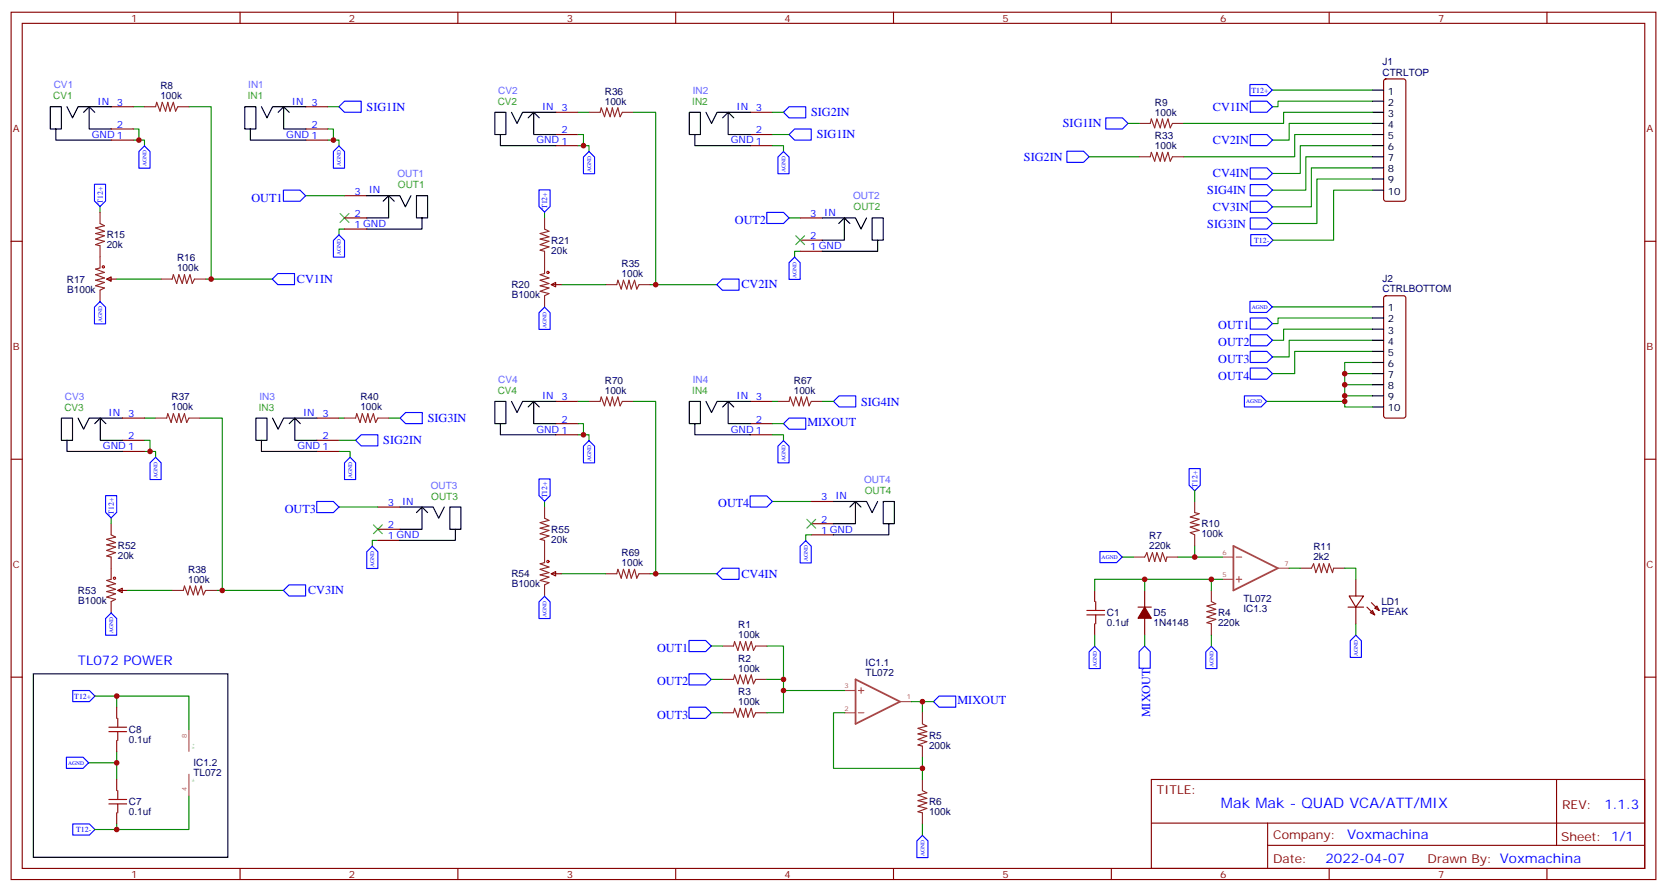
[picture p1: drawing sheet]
<svg xmlns="http://www.w3.org/2000/svg" width="529mm" height="283mm" viewBox="0 0 529 283" stroke-linecap="round" stroke-linejoin="round" font-family="sans-serif">
<g fill="none" stroke="#870000" stroke-width=".35">
<path d="M3.5 3.9h522.1v275.1h-522.1zM7.1 7.4h515v268.1h-515zM76.2 3.9v3.5M145.3 3.9v3.5M214.5 3.9v3.5M283.6 3.9v3.5M352.8 3.9v3.5M421.9 3.9v3.5M491.1 3.9v3.5M35.3 33.9h7M97 33.9h7.1M176.4 35.6h7"/>
<path d="M238.1 35.6h7.1M439.4 25.3l.5-.3h5.7l.5 .3 .2 .5v37.3l-.3 .5-.4 .3h-5.7l-.5-.3-.2-.5v-37.3zM35.3 44.5h7M35.3 40.9h7M97 44.5h7.1M97 40.9h7.1M176.4 46.2h7M176.4 42.7h7M238.1 46.2h7.1M238.1 42.7h7.1M3.5 76.6h3.6M109.4 69.1h7"/>
<path d="M109.4 72.7h7M109.4 62.1h7M254 79.7h7.1M254 76.2h7.1M254 69.1h7.1M522.1 76.6h3.5M33.9 88.5l1.4-.7v1.5zM33.9 88.5h3.1M175 90.3l1.4-.7v1.4zM175 90.3h3.2M439.4 94l.5-.2h5.7l.5 .2 .2 .5v37.4l-.3 .5-.4 .2h-5.7l-.5-.2-.2-.5v-37.4zM38.8 139.7h7.1"/>
<path d="M38.8 132.6h7.1M100.5 139.7h7.1M100.5 132.6h7.1M176.4 137.9h7M176.4 134.4h7M176.4 127.4h7M238.1 137.9h7.1M238.1 134.4h7.1M238.1 127.4h7.1M3.5 145.7h3.6M38.8 143.2h7.1M100.5 143.2h7.1"/>
<path d="M257.5 159.1h7.1M522.1 145.7h3.5M119.9 171.5h7.1M119.9 167.9h7.1M119.9 160.9h7.1M257.5 169.7h7.1M257.5 166.2h7.1M37.4 187.3l1.4-.7v1.4zM37.4 187.3h3.2M175 182l1.4-.7v1.4zM175 182h3.2M347.5 187.3v3.6"/>
<path d="M347.5 197.9v3.5M361.2 192.6h4.3M363.4 187.3v5.3M363.4 196.1v5.3M427.9 192.6h5M428.3 189.1h4.6l-2.5 3.5zM430.4 183.8v5.3M430.4 192.6v5.3M433.9 192.6l2.5 2.5M435 194.4l.7-.7 .7 1.4zM435.3 191.2l2.5 2.5M436.4 193l.7-.7 .7 1.4z"/>
<path d="M3.5 214.8h3.6M522.1 214.8h3.5M37 224.4v3.5M37 234.9v3.6M37 247.3v3.5M37 257.9v3.5M365.5 247.3h156.6v28.2h-156.6zM494.1 247.3v20.9M76.2 275.5v3.5M145.3 275.5v3.5M214.5 275.5v3.5M283.6 275.5v3.5"/>
<path d="M352.8 275.5v3.5M365.5 261.1h156.5M402.4 268.2h119.6M402.4 261.1v14.2M421.9 275.5v3.5M491.1 275.5v3.5"/>
</g>
<g fill="none" stroke="#8c2424" stroke-width=".35">
<path d="M45.9 33.9h3.5l.3-1.4 1.1 2.8 .7-2.8 1.1 2.8 .7-2.8 .7 2.8 1-2.8 .7 2.8 .7-1.4h3.6M187 35.6h3.5l.3-1.4 1.1 2.8 .7-2.8 1.1 2.8 .7-2.8 .7 2.8 1-2.8 .7 2.8 .8-1.4h3.5M361.6 39.2h3.5l.4-1.5 1 2.9 .7-2.9 1.1 2.9 .7-2.9 .7 2.9 1.1-2.9 .7 2.9 .7-1.4h3.5M361.6 49.7h3.5l.4-1.4 1 2.9 .7-2.9 1.1 2.9 .7-2.9 .7 2.9 1.1-2.9 .7 2.9 .7-1.5h3.5M31.7 67.4v3.5l1.5 .7-2.9 .7 2.9 1.1-2.9 .7 2.9 .7-2.9 1.1 2.9 .7-2.9 1 1.4 .4v7l-1.4 .4 2.9 1-2.9 .7 2.9 1.1-2.9 .7 2.9 .7-2.9 1.1 2.9 .7-1.5 .7v3.5M172.9 69.1v3.6l1.4 .7-2.9 .7 2.9 1-2.9 .8 2.9 .7-2.9 1 2.9 .7-2.9 1.1 1.5 .3v7.1l-1.5 .3 2.9 1.1-2.9 .7 2.9 1.1-2.9 .7 2.9 .7-2.9 1 2.9 .7-1.4 .7v3.6M51.2 88.5h3.5l.3-1.4 1.1 2.9 .7-2.9 1.1 2.9 .7-2.9 .7 2.9 1-2.9 .7 2.9 .7-1.5h3.6M192.3 90.3h3.5l.3-1.4 1.1 2.8 .7-2.8 1.1 2.8 .7-2.8 .7 2.8 1-2.8 .7 2.8 .7-1.4h3.6M49.4 132.6h3.5l.4-1.4 1 2.9 .7-2.9 1.1 2.9 .7-2.9 .7 2.9 1.1-2.9 .7 2.9 .7-1.5h3.5M109.4 132.6h3.5M112.9 132.6l.3-1.4 1.1 2.9 .7-2.9 1.1 2.9 .7-2.9 .7 2.9 1-2.9 .7 2.9 .7-1.5h3.6M187 127.4h3.5l.3-1.5 1.1 2.9 .7-2.9 1.1 2.9 .7-2.9 .7 2.9 1-2.9 .7 2.9 .8-1.4h3.5"/>
<path d="M246.9 127.4h3.6l.3-1.5 1.1 2.9 .7-2.9 1 2.9 .7-2.9 .8 2.9 1-2.9 .7 2.9 .7-1.4h3.6M379.2 159.1v3.5l1.4 .4-2.8 1 2.8 .7-2.8 1.1 2.8 .7-2.8 .7 2.8 1.1-2.8 .7 1.4 .7v3.5M35.3 166.2v3.5l1.4 .7-2.8 .7 2.8 1.1-2.8 .7 2.8 .7-2.8 1 2.8 .7-2.8 1.1 1.4 .3v7.1l-1.4 .4 2.8 1-2.8 .7 2.8 1.1-2.8 .7 2.8 .7-2.8 1 2.8 .7-1.4 .8v3.5M172.9 160.9v3.5l1.4 .7-2.9 .7 2.9 1.1-2.9 .7 2.9 .7-2.9 1 2.9 .7-2.9 1.1 1.5 .4v7l-1.5 .4 2.9 1-2.9 .7 2.9 1.1-2.9 .7 2.9 .7-2.9 1.1 2.9 .7-1.4 .7v3.5M359.8 176.7h3.6l.7-1.4 .7 2.9 1-2.9 .7 2.9 .7-2.9 1.1 2.9 .7-2.9 1.1 2.9 .3-1.5h3.5M54.7 187.3h3.5l.4-1.4 1 2.8 .7-2.8 1.1 2.8 .7-2.8 .7 2.8 1-2.8 .8 2.8 .7-1.4h3.5M192.3 182h3.5l.3-1.4 1.1 2.8 .7-2.8 1.1 2.8 .7-2.8 .7 2.8 1-2.8 .7 2.8 .7-1.4h3.6M384.5 187.3v3.6l1.4 .7-2.8 .7 2.8 1-2.8 .7 2.8 .7-2.8 1.1 2.8 .7-2.8 1.1 1.4 .3v3.5M412.7 180.3h3.6M416.3 180.3l.7-1.4 .7 2.8 1.1-2.8 .7 2.8 .7-2.8 1 2.8 .7-2.8 1.1 2.8 .3-1.4h3.6M229.3 205h3.5l.4-1.4 1 2.8 .7-2.8 1.1 2.8 .7-2.8 .7 2.8 1.1-2.8 .7 2.8 .7-1.4h3.5M229.3 215.5h3.5l.4-1.4 1 2.9 .7-2.9 1.1 2.9 .7-2.9 .7 2.9 1.1-2.9 .7 2.9 .7-1.5h3.5"/>
<path d="M229.3 226.1h3.5l.4-1.4 1 2.8 .7-2.8 1.1 2.8 .7-2.8 .7 2.8 1.1-2.8 .7 2.8 .7-1.4h3.5M292.8 226.1v3.6l1.4 .7-2.8 .7 2.8 1-2.8 .7 2.8 .7-2.8 1.1 2.8 .7-2.8 1.1 1.4 .3v3.5M292.8 247.3v3.5l1.4 .7-2.8 .7 2.8 1.1-2.8 .7 2.8 .7-2.8 1.1 2.8 .7-2.8 1 1.4 .4v3.5"/>
</g>
<g fill="none" stroke="#008700" stroke-width=".35">
<path d="M42.3 33.9h3.6M60 33.9h7v54.6h19.4M104.1 33.9h3.5M183.4 35.6h3.6M201.1 35.6h7v54.7h19.4M245.2 35.6h3.5M358.1 39.2h3.5M403.9 28.6h31.8M435.7 39.2h-26.5v5.3h-5.3M435.7 32.1h-30v1.8h-1.8M435.7 35.6h-28.2v3.6h-31.8M42.3 40.9h1.8v3.6"/>
<path d="M42.3 44.5h3.6v1.7M104.1 40.9h1.7v3.6M104.1 44.5h3.5v1.7M183.4 46.2h3.6v1.8M183.4 42.7h1.8v3.5M245.2 46.2h3.5v1.8M245.2 42.7h5.3M345.7 49.7h15.9M435.7 56.8h-17.7v14.1h-14.1M435.7 53.3h-19.4v12.3h-12.4M435.7 49.7h-21.2v10.6h-10.6M435.7 46.2h-23v8.8h-8.8"/>
<path d="M435.7 42.7h-24.7v7h-35.3M31.7 65.6v1.8M97 62.1h12.4M109.4 72.7h-1.8v1.7M172.9 67.4v1.7M250.5 69.1h3.5M254 79.7h-1.8v1.8M435.7 60.3h-12.4v15.9h-19.4M37 88.5h14.2M65.3 88.5h1.7M178.2 90.3h14.1M206.4 90.3h1.7"/>
<path d="M403.9 97.4h31.8M426.9 118.5h8.8M435.7 115h-8.8v12.4h-24.7M435.7 111.5h-24.7v7h-7.1M435.7 108h-26.5v5.2h-5.3M435.7 104.4h-28.2v3.6h-3.6M435.7 100.9h-30v1.8h-1.8M45.9 139.7h1.7v3.5M45.9 132.6h3.5M63.5 132.6h7.1v54.7h19.4M107.6 132.6h1.8M107.6 139.7h5.3"/>
<path d="M123.5 132.6h3.5M183.4 137.9h3.6v1.8M183.4 134.4h1.8v3.5M183.4 127.4h3.6M201.1 127.4h7v54.6h19.4M245.2 137.9h3.5v1.8M245.2 127.4h1.7M245.2 134.4h3.5M261.1 127.4h3.5M426.9 127.4v1.7h8.8M426.9 125.6h8.8M426.9 122.1h8.8"/>
<path d="M45.9 143.2h3.5v1.8M107.6 143.2h3.5v1.8M172.9 159.1v1.8M245.2 159.1h12.3M379.2 155.6v3.5M35.3 164.4v1.8M107.6 160.9h12.3M119.9 171.5h-1.7v1.7M257.5 169.7h-1.7v1.8M356.3 176.7h3.5M379.2 173.2v3.5h-5.3M379.2 176.7h8.9"/>
<path d="M40.6 187.3h14.1M68.8 187.3h1.8M178.2 182h14.1M206.4 182h1.7M363.4 183.8h-15.9v3.5M384.5 183.8h-21.1v3.5M388.1 183.8h-3.6v3.5M409.2 180.3h3.5M426.9 180.3h3.5v3.5M430.4 197.9v3.5M225.8 205h3.5M225.8 215.5h3.5"/>
<path d="M243.4 205h5.3v21.1h-5.3M243.4 215.5h5.3M248.7 219.1h19.4M347.5 201.4v3.6M363.4 201.4v3.6M384.5 201.4v3.6M30 220.8h7M37 238.5v3.5h-8.8M37 224.4v-3.6h23v10.6M225.8 226.1h3.5M268.1 226.1h-3.5v17.7h28.2v-3.6M289.3 222.6h3.5v3.5"/>
<path d="M292.8 222.6h3.5M37 242v5.3M60 252.6v10.6h-23v-1.8M292.8 243.8v3.5M30 263.2h7M292.8 261.4v3.5"/>
</g>
<g fill="none" stroke="#a10000" stroke-width=".35">
<path d="M345 195.1h5.6M345 193.7h5.6M347.8 190.9v2.8M347.8 195.1v2.8M34.6 232.1h5.6M34.6 230.7h5.6M37.4 227.9v2.8M37.4 232.1v2.8M34.6 255.1h5.6M34.6 253.6h5.6M37.4 250.8v2.8M37.4 255.1v2.8"/>
<circle cx="32.8" cy="84.7" r=".35"/>
<circle cx="173.9" cy="86.4" r=".35"/>
<circle cx="173.9" cy="178.2" r=".35"/>
<circle cx="36.3" cy="183.4" r=".35"/>
</g>
<g fill="none" stroke="#000" stroke-width=".35">
<path d="M21.3 33.9l1.7 3.5 1.8-3.5h10.6M28.3 33.9l-1.8 1.7M30.1 35.6l-1.8-1.7v7h7.1M83 33.9l1.8 3.5 1.7-3.5h10.6M90 33.9l-1.7 1.7M91.8 35.6l-1.8-1.7v7h7.1M162.4 35.6l1.7 3.6 1.8-3.6h10.6M169.4 35.6l-1.7 1.8M171.2 37.4l-1.8-1.8v7.1h7.1M224.1 35.6l1.8 3.6 1.7-3.6h10.6M231.2 35.6l-1.8 1.8M232.9 37.4l-1.7-1.8v7.1h7"/>
<path d="M435.7 28.6h3.5M435.7 32.1h3.5M435.7 35.6h3.5M435.7 39.2h3.5M17.7 40.9h-1.7v-7h3.5v7h-1.8v3.6h17.7M79.5 40.9h-1.8v-7h3.5v7h-1.7v3.6h17.6M158.8 42.7h-1.7v-7.1h3.5v7.1h-1.8v3.5h17.7M220.6 42.7h-1.8v-7.1h3.5v7.1h-1.7v3.5h17.6M435.7 42.7h3.5M435.7 46.2h3.5M435.7 49.7h3.5M435.7 53.3h3.5"/>
<path d="M435.7 56.8h3.5M116.3 62.1h10.6l1.8 3.5 1.7-3.5M121.6 63.9l1.8-1.8v7h-7.1M123.4 62.1l1.7 1.8M134 69.1h1.7v-7h-3.5v7h1.8v3.6h-17.7M261 69.1h10.6l1.7 3.6 1.8-3.6M266.3 70.9l1.7-1.8v7.1h-7M268 69.1l1.8 1.8M278.6 76.2h1.8v-7.1h-3.6v7.1h1.8v3.5h-17.6M435.7 60.3h3.5M435.7 97.4h3.5M435.7 100.9h3.5"/>
<path d="M435.7 104.4h3.5M435.7 108h3.5M435.7 111.5h3.5M435.7 115h3.5M435.7 118.5h3.5M21.3 139.7h-1.8v-7.1h3.5v7.1h-1.7v3.5h17.6M24.8 132.6l1.7 3.6 1.8-3.6h10.6M31.8 132.6l-1.7 1.8M33.6 134.4l-1.8-1.8v7.1h7.1M83 139.7h-1.8v-7.1h3.6v7.1h-1.8v3.5h17.6M86.5 132.6l1.8 3.6 1.7-3.6h10.6M93.6 132.6l-1.8 1.8"/>
<path d="M95.3 134.4l-1.7-1.8v7.1h7M158.8 134.4h-1.7v-7h3.5v7h-1.8v3.5h17.7M162.4 127.4l1.7 3.5 1.8-3.5h10.6M169.4 127.4l-1.7 1.7M171.2 129.1l-1.8-1.7v7h7.1M220.6 134.4h-1.8v-7h3.5v7h-1.7v3.5h17.6M224.1 127.4l1.8 3.5 1.7-3.5h10.6M231.2 127.4l-1.8 1.7M232.9 129.1l-1.7-1.7v7h7M435.7 122.1h3.5M435.7 125.6h3.5M435.7 129.1h3.5"/>
<path d="M264.5 159.1h10.6l1.7 3.5 1.8-3.5M271.6 159.1l1.7 1.8M126.9 160.9h10.6l1.8 3.5 1.7-3.5M132.2 162.6l1.8-1.7v7h-7.1M134 160.9l1.7 1.7M144.6 167.9h1.7v-7h-3.5v7h1.8v3.6h-17.7M269.8 160.9l1.8-1.8v7.1h-7.1M282.1 166.2h1.8v-7.1h-3.5v7.1h1.7v3.5h-17.6M10.6 213.8h61.7v58.2h-61.7z"/>
</g>
<path d="M107.9 67.7l2.9 2.9M110.8 67.7l-2.9 2.9M252.6 74.8l2.8 2.8M255.4 74.8l-2.8 2.8M118.5 166.5l2.9 2.8M121.4 166.5l-2.9 2.8M256.1 164.7l2.8 2.9M258.9 164.7l-2.8 2.9" fill="none" stroke="#3c3" stroke-width=".35"/>
<g fill="none" stroke="#00f" stroke-width=".35">
<path d="M107.6 33.9l1.8-1.8h5.3v3.5h-5.3zM248.7 35.6l1.8-1.7h5.3v3.5h-5.3zM351 37.4h5.3l1.8 1.8-1.8 1.7h-5.3zM396.8 26.8h5.3l1.7 1.8-1.7 1.7h-5.3zM396.9 32.1h5.3l1.7 1.8-1.7 1.7h-5.3zM30 58.5h3.5v5.3l-1.8 1.7-1.7-1.7zM45.9 46.3l1.7 1.8v5.3h-3.5v-5.3zM107.6 46.3l1.8 1.8v5.3h-3.6v-5.3zM187 48.1l1.7 1.7v5.3h-3.5v-5.3zM248.7 48.1l1.8 1.7v5.3h-3.6v-5.3zM250.5 42.7l1.7-1.8h5.3v3.6h-5.3zM338.7 48h5.3l1.7 1.7-1.7 1.8h-5.3z"/>
<path d="M396.9 58.6h5.3l1.7 1.7-1.7 1.8h-5.3zM396.9 53.3h5.3l1.7 1.7-1.7 1.8h-5.3zM396.9 42.7h5.3l1.7 1.8-1.7 1.7h-5.3zM90 60.3h5.2l1.8 1.8-1.8 1.8h-5.2zM107.6 74.5l1.8 1.8v5.3h-3.6v-5.3zM171.1 60.2h3.5v5.3l-1.7 1.8-1.8-1.8zM243.4 67.4h5.3l1.8 1.7-1.8 1.8h-5.3zM396.9 69.1h5.3l1.7 1.8-1.7 1.8h-5.3zM396.9 63.9h5.3l1.7 1.7-1.7 1.8h-5.3zM397 74.4h5.3l1.8 1.8-1.8 1.8h-5.3zM31.7 95.7l1.8 1.8v5.3h-3.5v-5.3zM86.4 88.5l1.8-1.7h5.3v3.5h-5.3z"/>
<path d="M172.9 97.5l1.7 1.7v5.3h-3.5v-5.3zM227.5 90.3l1.8-1.8h5.3v3.6h-5.3zM252.2 81.6l1.8 1.7v5.3h-3.5v-5.3zM396.8 95.6h5.3l1.7 1.8-1.7 1.7h-5.3zM396.9 116.8h5.3l1.7 1.7-1.7 1.8h-5.3zM396.9 111.5h5.3l1.7 1.7-1.7 1.8h-5.3zM396.9 106.2h5.3l1.7 1.8-1.7 1.7h-5.3zM396.9 100.9h5.3l1.7 1.8-1.7 1.7h-5.3zM112.9 139.7l1.8-1.8h5.2v3.6h-5.2zM127 132.6l1.8-1.7h5.3v3.5h-5.3zM187 139.8l1.7 1.8v5.2h-3.5v-5.2zM248.7 139.8l1.8 1.8v5.2h-3.6v-5.2z"/>
<path d="M248.7 134.4l1.8-1.8h5.3v3.6h-5.3zM266.3 125.6h5.3v3.5h-5.3l-1.7-1.7zM395 125.6h5.3l1.8 1.8-1.8 1.7h-5.3zM33.5 157.2h3.5v5.3l-1.7 1.8-1.8-1.8zM49.4 145.1l1.8 1.7v5.3h-3.6v-5.3zM100.5 159.1h5.3l1.8 1.8-1.8 1.7h-5.3zM111.1 145.1l1.8 1.7v5.3h-3.5v-5.3zM171.1 152h3.5v5.2l-1.7 1.8-1.8-1.8zM238.1 157.3h5.3l1.8 1.8-1.8 1.8h-5.3zM377.5 148.7h3.5v5.3l-1.8 1.7-1.7-1.7zM118.2 173.3l1.7 1.8v5.3h-3.5v-5.3zM255.8 171.5l1.7 1.8v5.3h-3.5v-5.3z"/>
<path d="M349.2 175h5.2l1.8 1.7-1.8 1.8h-5.2zM35.3 194.5l1.7 1.7v5.3h-3.5v-5.3zM90 187.3l1.7-1.7h5.3v3.5h-5.3zM172.9 189.2l1.7 1.7v5.3h-3.5v-5.3zM229.3 180.3h5.3v3.5h-5.3l-1.8-1.8zM23.1 219.1h5.3l1.7 1.7-1.7 1.8h-5.3zM218.7 203.2h5.3l1.8 1.8-1.8 1.7h-5.3zM218.7 213.8h5.3l1.8 1.7-1.8 1.8h-5.3zM347.5 205.1l1.7 1.7v5.3h-3.5v-5.3zM363.4 205l1.7 1.7v5.3h-3.5v-5.3zM384.5 205.1l1.8 1.7v5.3h-3.5v-5.3zM430.4 201.5l1.8 1.8v5.3h-3.6v-5.3z"/>
<path d="M218.7 224.4h5.3l1.8 1.7-1.8 1.8h-5.3zM296.3 222.6l1.8-1.8h5.3v3.6h-5.3zM21.1 240.2h5.3l1.7 1.8-1.7 1.8h-5.3zM23.1 261.4h5.3l1.7 1.8-1.7 1.7h-5.3zM292.8 265l1.8 1.8v5.3h-3.6v-5.3z"/>
</g>
<g fill="none" stroke="#a64a4a" stroke-width=".35">
<path d="M388.1 176.7h3.4M392.4 176.7h1.8M388.1 183.8h3.4M392.4 183.8h1.8M393.3 182.9v1.8M405.8 180.3h3.4M268.1 219.1h3.5M272.5 219.1h1.7M273.3 218.2v1.8M60 231.4v7M268.1 226.1h3.5M272.5 226.1h1.7"/>
<path d="M285.8 222.6h3.5M60 245.6v7"/>
</g>
<path d="M391.5 173.2l14.1 7.1-14.1 7zM271.6 215.5l14.1 7.1-14.1 7.1z" fill="none" stroke="#a64a4a" stroke-width=".56"/>
<path d="M363.4 192.6l2.1 3.5h-4.3z" fill="#870000" stroke="#870000" stroke-width=".35"/>
<g fill="#c00">
<circle cx="208.1" cy="182" r=".88"/>
<circle cx="185.2" cy="137.9" r=".88"/>
<circle cx="70.6" cy="187.3" r=".88"/>
<circle cx="208.1" cy="90.3" r=".88"/>
<circle cx="185.2" cy="46.2" r=".88"/>
<circle cx="105.8" cy="44.4" r=".88"/>
<circle cx="44.1" cy="44.4" r=".88"/>
<circle cx="67" cy="88.5" r=".88"/>
<circle cx="426.9" cy="125.6" r=".88"/>
<circle cx="426.9" cy="122.1" r=".88"/>
<circle cx="426.9" cy="118.5" r=".88"/>
<circle cx="426.9" cy="127.4" r=".88"/>
<circle cx="47.6" cy="143.2" r=".88"/>
<circle cx="37" cy="242" r=".88"/>
<circle cx="37" cy="263.2" r=".88"/>
<circle cx="37" cy="220.8" r=".88"/>
<circle cx="292.8" cy="243.8" r=".88"/>
<circle cx="292.8" cy="222.6" r=".88"/>
<circle cx="248.7" cy="215.5" r=".88"/>
<circle cx="248.7" cy="219.1" r=".88"/>
<circle cx="384.5" cy="183.8" r=".88"/>
<circle cx="363.4" cy="183.8" r=".88"/>
<circle cx="379.2" cy="176.7" r=".88"/>
</g>
<text font-size="4.6" fill="#00f" x="387.6" y="256.3">Mak Mak - QUAD VCA/ATT/MIX</text>
<g font-size="4.2" fill="#00f">
<text x="24.7" y="211.1">TL072 POWER</text>
<text x="509.3" y="256.6">1.1.3</text>
<text x="427.7" y="266.1">Voxmachina</text>
<text x="420.7" y="273.9">2022-04-07</text>
</g>
<g font-size="3.9" fill="#00f">
<text x="116.4" y="35.1">SIG1IN</text>
<text x="385" y="35.1">CV1IN</text>
<text x="257.5" y="36.8">SIG2IN</text>
<text x="337.4" y="40.4">SIG1IN</text>
<text x="259.2" y="43.9">SIG1IN</text>
<text x="385" y="45.7">CV2IN</text>
<text x="325" y="51">SIG2IN</text>
<text x="385" y="56.3">CV4IN</text>
<text x="79.8" y="63.9">OUT1</text>
<text x="383.2" y="61.6">SIG4IN</text>
<text x="233.3" y="71">OUT2</text>
<text x="385" y="66.9">CV3IN</text>
<text x="383.2" y="72.2">SIG3IN</text>
<text x="94.3" y="89.8">CV1IN</text>
<text x="235.4" y="91.5">CV2IN</text>
<text x="386.7" y="104.5">OUT1</text>
<text x="386.7" y="109.8">OUT2</text>
<text x="386.7" y="115.1">OUT3</text>
<text x="386.7" y="120.4">OUT4</text>
<text x="273.3" y="128.7">SIG4IN</text>
<text x="135.8" y="133.9">SIG3IN</text>
<text x="256.3" y="135.2">MIXOUT</text>
<text x="121.7" y="140.9">SIG2IN</text>
<text x="228" y="161">OUT4</text>
<text x="90.4" y="162.7">OUT3</text>
<text x="235.4" y="183.3">CV4IN</text>
<text x="97.8" y="188.6">CV3IN</text>
<text x="208.6" y="206.8">OUT1</text>
<text x="208.6" y="217.4">OUT2</text>
<text x="208.6" y="228">OUT3</text>
<text x="303.9" y="223.4">MIXOUT</text>
<text x="365.1" y="227.6" transform="rotate(-90 365.1 227.6)">MIXOUT</text>
</g>
<g font-size="3.9" fill="#800">
<text x="367.2" y="251.9">TITLE:</text>
<text x="495.9" y="256.6">REV:</text>
<text x="404.1" y="266.1">Company:</text>
<text x="495.5" y="266.7">Sheet: 1/1</text>
<text x="404.1" y="273.8">Date:</text>
<text x="453.2" y="273.8">Drawn By: Voxmachina</text>
</g>
<g font-size="3.2" fill="#800">
<text x="41.6" y="6.9">1</text>
<text x="110.8" y="6.9">2</text>
<text x="179.9" y="6.9">3</text>
<text x="249.1" y="6.9">4</text>
<text x="318.2" y="6.9">5</text>
<text x="387.3" y="6.9">6</text>
<text x="456.5" y="6.9">7</text>
<text x="4.1" y="42">A</text>
<text x="522.6" y="42">A</text>
<text x="4.1" y="111.1">B</text>
<text x="522.6" y="111.1">B</text>
<text x="4.1" y="180.3">C</text>
<text x="522.6" y="180.3">C</text>
<text x="41.6" y="278.5">1</text>
<text x="110.8" y="278.5">2</text>
<text x="179.9" y="278.5">3</text>
<text x="249.1" y="278.5">4</text>
<text x="318.2" y="278.5">5</text>
<text x="387.3" y="278.5">6</text>
<text x="456.5" y="278.5">7</text>
</g>
<g font-size="3.2" fill="#000080">
<text x="438.9" y="24">CTRLTOP</text>
<text x="438.9" y="20.6">J1</text>
<text x="50.9" y="28.2">R8</text>
<text x="192" y="30">R36</text>
<text x="50.9" y="31.4">100k</text>
<text x="192" y="33.2">100k</text>
<text x="366.6" y="33.5">R9</text>
<text x="366.6" y="36.7">100k</text>
<text x="366.6" y="47.3">100k</text>
<text x="366.6" y="44.1">R33</text>
<text x="33.9" y="75.6">R15</text>
<text x="175" y="77.3">R21</text>
<text x="33.9" y="78.7">20k</text>
<text x="56.2" y="82.9">R16</text>
<text x="175" y="80.5">20k</text>
<text x="21.2" y="89.7">R17</text>
<text x="56.2" y="86.1">100k</text>
<text x="197.3" y="87.8">100k</text>
<text x="197.3" y="84.7">R35</text>
<text x="438.9" y="89.4">J2</text>
<text x="21.3" y="92.9">B100k</text>
<text x="162.3" y="91.4">R20</text>
<text x="162.5" y="94.6">B100k</text>
<text x="438.9" y="92.8">CTRLBOTTOM</text>
<text x="192" y="124.9">100k</text>
<text x="192" y="121.7">R70</text>
<text x="252" y="124.9">100k</text>
<text x="252" y="121.7">R67</text>
<text x="54.4" y="130.2">100k</text>
<text x="54.4" y="127">R37</text>
<text x="114.4" y="130.2">100k</text>
<text x="114.4" y="127">R40</text>
<text x="381.4" y="167.3">R10</text>
<text x="175" y="172.2">20k</text>
<text x="175" y="169">R55</text>
<text x="364.8" y="171.1">R7</text>
<text x="381.4" y="170.5">100k</text>
<text x="37.4" y="177.5">20k</text>
<text x="37.4" y="174.3">R52</text>
<text x="197.3" y="179.6">100k</text>
<text x="197.3" y="176.4">R69</text>
<text x="364.8" y="174.3">220k</text>
<text x="416.9" y="177.8">2k2</text>
<text x="416.9" y="174.6">R11</text>
<text x="59.7" y="184.9">100k</text>
<text x="59.7" y="181.7">R38</text>
<text x="162.3" y="183.2">R54</text>
<text x="24.7" y="188.5">R53</text>
<text x="24.9" y="191.6">B100k</text>
<text x="162.5" y="186.3">B100k</text>
<text x="394.7" y="190.9">TL072</text>
<text x="438.5" y="192">LD1</text>
<text x="351.4" y="195.5">C1</text>
<text x="366.2" y="195.5">D5</text>
<text x="386.6" y="195.5">R4</text>
<text x="394.7" y="194.1">IC1.3</text>
<text x="438.5" y="195.2">PEAK</text>
<text x="234.3" y="202.5">100k</text>
<text x="234.3" y="199.3">R1</text>
<text x="351.4" y="198.7">0.1uf</text>
<text x="366.2" y="198.7">1N4148</text>
<text x="386.6" y="198.7">220k</text>
<text x="234.3" y="209.9">R2</text>
<text x="234.3" y="213.1">100k</text>
<text x="274.8" y="214.5">TL072</text>
<text x="274.8" y="211.2">IC1.1</text>
<text x="234.3" y="220.5">R3</text>
<text x="234.3" y="223.7">100k</text>
<text x="40.9" y="232.5">C8</text>
<text x="40.9" y="235.7">0.1uf</text>
<text x="294.9" y="237.5">200k</text>
<text x="294.9" y="234.3">R5</text>
<text x="61.4" y="243.1">IC1.2</text>
<text x="61.4" y="246.3">TL072</text>
<text x="40.9" y="255.5">C7</text>
<text x="294.9" y="255.5">R6</text>
<text x="40.9" y="258.6">0.1uf</text>
<text x="294.9" y="258.7">100k</text>
</g>
<g font-size="3.2" fill="#66f">
<text x="17.1" y="28">CV1</text>
<text x="78.8" y="28">IN1</text>
<text x="158.2" y="29.7">CV2</text>
<text x="219.9" y="29.7">IN2</text>
<text x="126.2" y="56.2">OUT1</text>
<text x="270.8" y="63.3">OUT2</text>
<text x="158.2" y="121.5">CV4</text>
<text x="219.9" y="121.5">IN4</text>
<text x="20.6" y="126.8">CV3</text>
<text x="82.3" y="126.8">IN3</text>
<text x="136.7" y="155">OUT3</text>
<text x="274.3" y="153.2">OUT4</text>
</g>
<g font-size="3.2">
<text x="440.5" y="30">1</text>
<text x="440.5" y="33.5">2</text>
<text x="440.5" y="37">3</text>
<text x="440.5" y="40.6">4</text>
<text x="440.5" y="44.1">5</text>
<text x="440.5" y="47.6">6</text>
<text x="440.5" y="51.2">7</text>
<text x="440.5" y="54.7">8</text>
<text x="440.5" y="58.2">9</text>
<text x="440.5" y="61.7">10</text>
<text x="440.5" y="98.8">1</text>
<text x="440.5" y="102.3">2</text>
<text x="440.5" y="105.8">3</text>
<text x="440.5" y="109.4">4</text>
<text x="440.5" y="112.9">5</text>
<text x="440.5" y="116.4">6</text>
<text x="440.5" y="119.9">7</text>
<text x="440.5" y="123.5">8</text>
<text x="440.5" y="127">9</text>
<text x="440.5" y="130.5">10</text>
</g>
<g font-size="3.2" fill="#690">
<text x="16.9" y="31.5">CV1</text>
<text x="78.6" y="31.5">IN1</text>
<text x="158" y="33.2">CV2</text>
<text x="219.7" y="33.2">IN2</text>
<text x="126.3" y="59.7">OUT1</text>
<text x="271" y="66.8">OUT2</text>
<text x="158" y="125">CV4</text>
<text x="219.7" y="125">IN4</text>
<text x="20.4" y="130.3">CV3</text>
<text x="82.2" y="130.3">IN3</text>
<text x="136.9" y="158.5">OUT3</text>
<text x="274.5" y="156.7">OUT4</text>
</g>
<g font-size="3.2" fill="#00f">
<text x="31" y="33.2">IN</text>
<text x="37.1" y="33.5">3</text>
<text x="92.7" y="33.2">IN</text>
<text x="98.9" y="33.5">3</text>
<text x="172.1" y="34.9">IN</text>
<text x="178.2" y="35.3">3</text>
<text x="233.8" y="34.9">IN</text>
<text x="240" y="35.3">3</text>
<text x="37.1" y="40.6">2</text>
<text x="98.9" y="40.6">2</text>
<text x="29.1" y="43.7">GND 1</text>
<text x="90.9" y="43.7">GND 1</text>
<text x="170.3" y="45.5">GND 1</text>
<text x="178.2" y="42.3">2</text>
<text x="232" y="45.5">GND 1</text>
<text x="240" y="42.3">2</text>
<text x="112.6" y="61.7">3</text>
<text x="117" y="61.4">IN</text>
<text x="112.6" y="68.8">2</text>
<text x="257.2" y="68.8">3</text>
<text x="261.7" y="68.4">IN</text>
<text x="112.6" y="72.3">1 GND</text>
<text x="257.2" y="75.8">2</text>
<text x="257.2" y="79.4">1 GND</text>
<text x="34.5" y="131.9">IN</text>
<text x="96.2" y="131.9">IN</text>
<text x="172.1" y="126.6">IN</text>
<text x="178.2" y="127">3</text>
<text x="233.8" y="126.6">IN</text>
<text x="240" y="127">3</text>
<text x="40.7" y="132.3">3</text>
<text x="102.4" y="132.3">3</text>
<text x="170.3" y="137.2">GND 1</text>
<text x="178.2" y="134.1">2</text>
<text x="232" y="137.2">GND 1</text>
<text x="240" y="134.1">2</text>
<text x="32.7" y="142.5">GND 1</text>
<text x="40.7" y="139.3">2</text>
<text x="94.4" y="142.5">GND 1</text>
<text x="102.4" y="139.3">2</text>
<text x="123.1" y="160.5">3</text>
<text x="127.6" y="160.2">IN</text>
<text x="260.7" y="158.8">3</text>
<text x="265.2" y="158.4">IN</text>
<text x="123.1" y="167.6">2</text>
<text x="260.7" y="165.8">2</text>
<text x="123.1" y="171.1">1 GND</text>
<text x="260.7" y="169.3">1 GND</text>
</g>
<g font-size="2.5" fill="#00f">
<text x="397.3" y="29.5">T12+</text>
<text x="32.6" y="64.6" transform="rotate(-90 32.6 64.6)">T12+</text>
<text x="173.7" y="66.4" transform="rotate(-90 173.7 66.4)">T12+</text>
<text x="398.1" y="77.1">T12-</text>
<text x="380.1" y="154.8" transform="rotate(-90 380.1 154.8)">T12+</text>
<text x="173.7" y="158.1" transform="rotate(-90 173.7 158.1)">T12+</text>
<text x="36.1" y="163.4" transform="rotate(-90 36.1 163.4)">T12+</text>
<text x="23.6" y="221.8">T12+</text>
<text x="24.2" y="264.1">T12-</text>
</g>
<g font-size="2.1" fill="#a54b4b">
<text x="388" y="176">6</text>
<text x="407.8" y="179.6">7</text>
<text x="388" y="183.1">5</text>
<text x="268.1" y="218.4">3</text>
<text x="287.8" y="221.9">1</text>
<text x="268.1" y="225.4">2</text>
<text x="59.3" y="234.1" transform="rotate(-90 59.3 234.1)">8</text>
<text x="59.3" y="251" transform="rotate(-90 59.3 251)">4</text>
</g>
<g font-size="1.8" fill="#00f">
<text x="46.5" y="52.8" transform="rotate(-90 46.5 52.8)">AGND</text>
<text x="108.2" y="52.8" transform="rotate(-90 108.2 52.8)">AGND</text>
<text x="187.6" y="54.6" transform="rotate(-90 187.6 54.6)">AGND</text>
<text x="249.3" y="54.6" transform="rotate(-90 249.3 54.6)">AGND</text>
<text x="108.2" y="81" transform="rotate(-90 108.2 81)">AGND</text>
<text x="252.9" y="88.1" transform="rotate(-90 252.9 88.1)">AGND</text>
<text x="397.3" y="98">AGND</text>
<text x="32.4" y="102.2" transform="rotate(-90 32.4 102.2)">AGND</text>
<text x="173.5" y="104" transform="rotate(-90 173.5 104)">AGND</text>
<text x="395.6" y="128">AGND</text>
<text x="187.6" y="146.3" transform="rotate(-90 187.6 146.3)">AGND</text>
<text x="249.4" y="146.3" transform="rotate(-90 249.4 146.3)">AGND</text>
<text x="50" y="151.6" transform="rotate(-90 50 151.6)">AGND</text>
<text x="111.8" y="151.6" transform="rotate(-90 111.8 151.6)">AGND</text>
<text x="118.8" y="179.8" transform="rotate(-90 118.8 179.8)">AGND</text>
<text x="256.4" y="178" transform="rotate(-90 256.4 178)">AGND</text>
<text x="349.7" y="177.4">AGND</text>
<text x="173.5" y="195.7" transform="rotate(-90 173.5 195.7)">AGND</text>
<text x="35.9" y="201" transform="rotate(-90 35.9 201)">AGND</text>
<text x="431" y="208" transform="rotate(-90 431 208)">AGND</text>
<text x="348.1" y="211.6" transform="rotate(-90 348.1 211.6)">AGND</text>
<text x="385.2" y="211.6" transform="rotate(-90 385.2 211.6)">AGND</text>
<text x="21.6" y="242.6">AGND</text>
<text x="293.4" y="271.5" transform="rotate(-90 293.4 271.5)">AGND</text>
</g>
<g font-size="1.1" fill="#4ba54b">
<text x="61.7" y="237.5" transform="rotate(-90 61.7 237.5)">V+</text>
<text x="61.7" y="248.1" transform="rotate(-90 61.7 248.1)">V-</text>
</g>
</svg>
